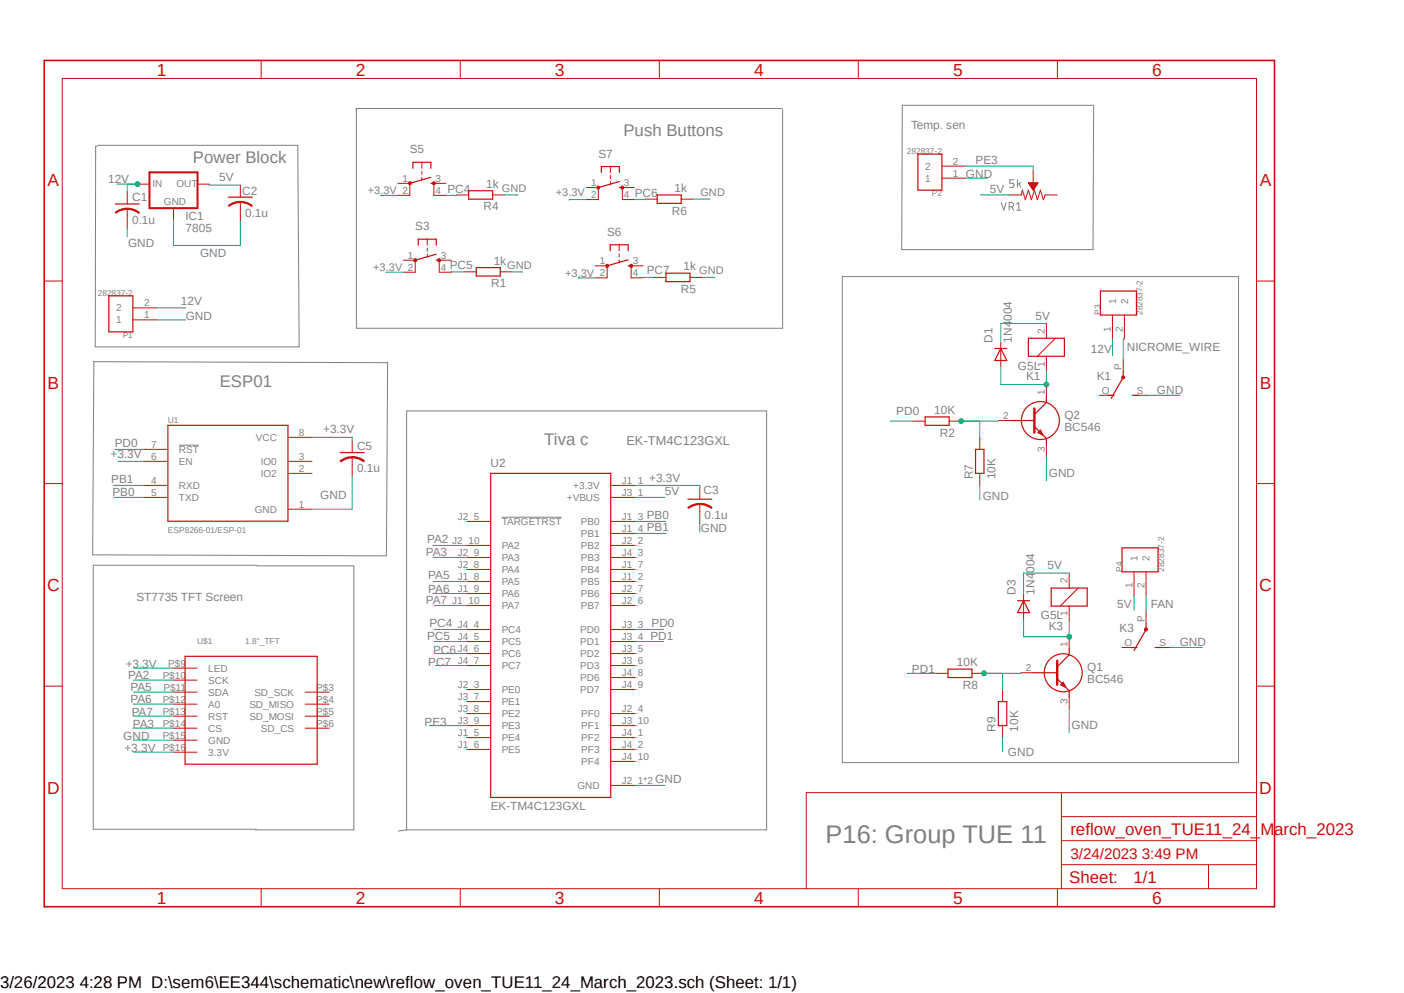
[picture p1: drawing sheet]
<svg xmlns="http://www.w3.org/2000/svg" width="297mm" height="210mm" viewBox="0 0 297 210" stroke-linecap="round" stroke-linejoin="round" font-family="sans-serif">
<path d="M8.8 12.5l279.4 179.9M288.2 12.5l-279.4 179.9" fill="none" stroke="#fff" stroke-width=".21"/>
<g fill="none" stroke="#808080" stroke-width=".21">
<path d="M20.7 30.9h-.5v1.4M20.7 30.7h42.3l.3 42.7h-43.1v-41.4M75.4 23.1v46.3h90.2v-46.2M165.5 22.9h-90.1v.3M190.9 22.3h40.5l-.2 30.5h-40.4zM214.5 38h-.9v.7h.6a.46 .46 0 0 1 .3 .5 .46 .46 0 0 1-.3 .4h-.6M215.2 38v1.6M215.6 38.9l.3 .7M215.9 38.5l-.7 .6M178.2 58.5h83.8v102.8h-83.8zM211.8 42.8l.5 1.6 .6-1.6M213.5 43.7h.5a.45 .45 0 0 0 .4-.3 .45 .45 0 0 0-.2-.5l-.7-.1v1.6"/>
<path d="M214 43.7l.4 .7M215.1 43.2l.4-.4v1.6M215.1 44.4h.8M19.9 76.5l62.1 .2-.3 40.9-62.1-.3zM37.8 94.1h4.3M86 86.9h76.2v88.6h-76.2zM54.3 119.5h-34.6v55.9h34.6M54.3 119.7h20.5v55.8h-20.8M106.1 109.4h12.7M86 175.5l-1.8 .3"/>
</g>
<path d="M31.6 36.4h10.2v7.6h-10.2z" fill="none" stroke="#c90d0c" stroke-width=".42"/>
<path d="M29.1 38.9h2.5M41.8 38.9h2.5M36.7 44v2.6M87.8 55v2.6M90.4 50.6v1.3M90.4 52.5v.6M90.4 53.8v.6M92.9 55v2.6M98.3 57.5h2.5M105.8 57.5h2.6" fill="none" stroke="#c90d0c" stroke-width=".21"/>
<path d="M88.5 51.9v-1.3h3.8v1.3M92.3 55h.6M92.3 53.8l-4.5 1.2M100.8 56.6h5v1.8h-5z" fill="none" stroke="#c90d0c" stroke-width=".25"/>
<path d="M87.6 54.8l.2-.1 .3 .1v.5h-.5z" fill-rule="evenodd" fill="#c90d0c"/>
<path d="M87.6 54.8l.2-.1 .3 .1v.5h-.5z" fill="none" stroke="#c90d0c" stroke-width=".21"/>
<path d="M92.7 54.8l.2-.1 .2 .1v.5h-.4z" fill-rule="evenodd" fill="#c90d0c"/>
<path d="M26.9 44.2v1.5M85.3 55h2.5M85.3 57.6h2.5M92.7 54.8l.2-.1 .2 .1v.5h-.4zM92.9 55h2.6M92.9 57.6h2.6" fill="none" stroke="#c90d0c" stroke-width=".21"/>
<path d="M24.4 43.1h5.1" fill="none" stroke="#c90d0c" stroke-width=".25"/>
<path d="M26.9 44a4 4 0 0 1 2.6 .9l-.2 .2a3.8 3.8 0 0 0-2.4-.8z" fill-rule="evenodd" fill="#c90d0c"/>
<path d="M26.9 44a4 4 0 0 1 2.6 .9l-.2 .2a3.8 3.8 0 0 0-2.4-.8z" fill="none" stroke="#c90d0c" stroke-width=".21"/>
<path d="M24.4 44.9a3.6 3.6 0 0 1 2.5-.9v.3a4.1 4.1 0 0 0-2.4 .8z" fill-rule="evenodd" fill="#c90d0c"/>
<path d="M24.4 44.9a3.6 3.6 0 0 1 2.5-.9v.3a4.1 4.1 0 0 0-2.4 .8zM26.9 40.6v2.5M26.9 45.7v2.5M50.8 42.7v1.5" fill="none" stroke="#c90d0c" stroke-width=".21"/>
<path d="M48.3 41.7h5.1" fill="none" stroke="#c90d0c" stroke-width=".25"/>
<path d="M50.8 42.6a4 4 0 0 1 2.6 .9l-.1 .1a4.1 4.1 0 0 0-2.5-.8z" fill-rule="evenodd" fill="#c90d0c"/>
<path d="M50.8 42.6a4 4 0 0 1 2.6 .9l-.1 .1a4.1 4.1 0 0 0-2.5-.8z" fill="none" stroke="#c90d0c" stroke-width=".21"/>
<path d="M48.3 43.5a3.6 3.6 0 0 1 2.5-.9v.2a4.1 4.1 0 0 0-2.4 .8z" fill-rule="evenodd" fill="#c90d0c"/>
<path d="M50.8 39.2v2.5M86.7 38.8v2.5M89.2 34.3v1.3M89.2 36.2v.7M89.2 37.5v.6M91.8 38.8v2.5M48.3 43.5a3.6 3.6 0 0 1 2.5-.9v.2a4.1 4.1 0 0 0-2.4 .8zM50.8 44.2v2.6M96.6 41.2h2.5M104.2 41.2h2.6" fill="none" stroke="#c90d0c" stroke-width=".21"/>
<path d="M87.3 35.6v-1.3h3.8v1.3M91.1 38.8h.7M91.1 37.5l-4.4 1.3M99.1 40.3h5.1v1.8h-5.1z" fill="none" stroke="#c90d0c" stroke-width=".25"/>
<path d="M86.5 38.5h.5v.5h-.5l-.1-.2z" fill-rule="evenodd" fill="#c90d0c"/>
<path d="M86.5 38.5h.5v.5h-.5l-.1-.2z" fill="none" stroke="#c90d0c" stroke-width=".21"/>
<path d="M91.6 38.5h.4v.5h-.4l-.2-.2z" fill-rule="evenodd" fill="#c90d0c"/>
<path d="M84.2 38.8h2.5M91.6 38.5h.4v.5h-.4l-.2-.2zM91.8 38.8h2.5M84.2 41.3h2.5M91.8 41.3h2.5M128.4 56.2v2.6M131 51.8v1.2M131 53.7v.6M131 54.9v.7M133.5 56.2v2.6M138.3 58.7h2.6M146 58.7h2.5" fill="none" stroke="#c90d0c" stroke-width=".21"/>
<path d="M129.1 53v-1.2h3.8v1.2M132.9 56.2h.6M132.9 54.9l-4.5 1.3M140.9 57.8h5.1v1.8h-5.1z" fill="none" stroke="#c90d0c" stroke-width=".25"/>
<path d="M128.2 56l.2-.1 .3 .1v.5h-.5l-.1-.3z" fill-rule="evenodd" fill="#c90d0c"/>
<path d="M128.2 56l.2-.1 .3 .1v.5h-.5l-.1-.3z" fill="none" stroke="#c90d0c" stroke-width=".21"/>
<path d="M133.3 56l.2-.1 .3 .1v.5h-.5l-.1-.3z" fill-rule="evenodd" fill="#c90d0c"/>
<path d="M126.6 39.7v2.5M129.1 35.2v1.3M129.1 37.1v.7M129.1 38.4v.6M131.7 39.7v2.5M125.9 56.2h2.5M125.9 58.8h2.5M133.3 56l.2-.1 .3 .1v.5h-.5l-.1-.3zM133.5 56.2h2.6M133.5 58.8h2.6M136.5 42.1h2.5M144.1 42.1h2.5" fill="none" stroke="#c90d0c" stroke-width=".21"/>
<path d="M127.2 36.5v-1.3h3.8v1.3M131 39.7h.7M131 38.4l-4.4 1.3M139 41.2h5.1v1.8h-5.1z" fill="none" stroke="#c90d0c" stroke-width=".25"/>
<path d="M126.3 39.5l.3-.2 .2 .2 .1 .2-.1 .2h-.5z" fill-rule="evenodd" fill="#c90d0c"/>
<path d="M126.3 39.5l.3-.2 .2 .2 .1 .2-.1 .2h-.5z" fill="none" stroke="#c90d0c" stroke-width=".21"/>
<path d="M131.4 39.5l.3-.2 .2 .2 .1 .2-.1 .2h-.5z" fill-rule="evenodd" fill="#c90d0c"/>
<g fill="none" stroke="#c90d0c" stroke-width=".21">
<path d="M124 39.7h2.6M131.4 39.5l.3-.2 .2 .2 .1 .2-.1 .2h-.5zM131.7 39.7h2.5M124 42.2h2.6M131.7 42.2h2.5M30.4 97.6h5.1M30.4 95h5.1M60.9 92.5h5.1M60.9 97.6h5.1M74.5 96.7v1.6M30.4 105.2h5.1M30.4 102.7h5.1"/>
<path d="M60.9 107.7h5.1M60.9 100.1h5.1"/>
</g>
<path d="M35.5 90h25.4v20.2h-25.4zM72 95.7h5" fill="none" stroke="#c90d0c" stroke-width=".25"/>
<path d="M74.5 96.6a4 4 0 0 1 2.6 .9l-.2 .2a3.8 3.8 0 0 0-2.4-.9z" fill-rule="evenodd" fill="#c90d0c"/>
<path d="M74.5 96.6a4 4 0 0 1 2.6 .9l-.2 .2a3.8 3.8 0 0 0-2.4-.9z" fill="none" stroke="#c90d0c" stroke-width=".21"/>
<path d="M72 97.5l.3-.3a3.5 3.5 0 0 1 2.2-.6v.3a3.9 3.9 0 0 0-2.4 .8z" fill-rule="evenodd" fill="#c90d0c"/>
<g fill="none" stroke="#c90d0c" stroke-width=".21">
<path d="M72 97.5l.3-.3a3.5 3.5 0 0 1 2.2-.6v.3a3.9 3.9 0 0 0-2.4 .8zM74.5 93.2v2.5M74.5 98.3v2.5M98.7 110.3h5.1M98.7 115.4h5.1M98.7 117.9h5.1M129.2 102.7h5.1M129.2 110.3h5.1M129.2 112.8h5.1M129.2 115.4h5.1M129.2 117.9h5.1M129.2 105.2h5.1"/>
<path d="M148 106.6v1.5M98.7 123h5.1M98.7 125.5h5.1M98.7 128.1h5.1M98.7 120.4h5.1M98.7 133.1h5.1M98.7 135.7h5.1M98.7 138.2h5.1M129.2 123h5.1M129.2 125.5h5.1M129.2 128.1h5.1M129.2 120.4h5.1"/>
<path d="M129.2 133.1h5.1M129.2 135.7h5.1M129.2 138.2h5.1M36.6 156.5h5.1M36.6 143.8h5.1M36.6 151.5h5.1M36.6 146.4h5.1M36.6 148.9h5.1M36.6 159.1h5.1M36.6 141.3h5.1M36.6 154h5.1M64.6 151.5h5"/>
<path d="M64.6 146.4h5M64.6 148.9h5M64.6 154h5M98.7 156h5.1M98.7 150.9h5.1M98.7 145.8h5.1M98.7 153.5h5.1M98.7 140.8h5.1M98.7 158.5h5.1M98.7 148.4h5.1M129.2 156h5.1M129.2 150.9h5.1"/>
<path d="M129.2 145.8h5.1M129.2 153.5h5.1M129.2 143.3h5.1M129.2 140.8h5.1M129.2 158.5h5.1M129.2 166.1h5.1M129.2 161h5.1"/>
</g>
<path d="M103.8 100.1h25.4v68.6h-25.4zM145.5 105.6h5.1M39.2 138.8h27.9v22.8h-27.9z" fill="none" stroke="#c90d0c" stroke-width=".25"/>
<path d="M148 106.5a3.5 3.5 0 0 1 2.6 .9l-.1 .1a4.1 4.1 0 0 0-2.5-.8z" fill-rule="evenodd" fill="#c90d0c"/>
<path d="M148 106.5a3.5 3.5 0 0 1 2.6 .9l-.1 .1a4.1 4.1 0 0 0-2.5-.8z" fill="none" stroke="#c90d0c" stroke-width=".21"/>
<path d="M145.5 107.3l.3-.2a4 4 0 0 1 2.2-.6v.2a4.1 4.1 0 0 0-2.3 .8z" fill-rule="evenodd" fill="#c90d0c"/>
<g fill="none" stroke="#c90d0c" stroke-width=".21">
<path d="M13.2 16.6h252.6v171.4h-252.6zM55.2 12.8v3.8M97.4 12.8v3.8M139.5 12.8v3.8M181.6 12.8v3.8M223.7 12.8v3.8M9.4 59.4h3.8M265.8 59.4h3.8M221.4 68.4v3.1M221.4 75.4v3.1M223.3 71.5l-3.8 3.9M211.2 88.9h2.5"/>
<path d="M221.4 81.3v2.6M221.4 94v2.6M9.4 102.3h3.8M145.5 107.3l.3-.2a4 4 0 0 1 2.2-.6v.2a4.1 4.1 0 0 0-2.3 .8zM148 103v2.6M148 108.1v2.6M265.8 102.3h3.8M9.4 145.1h3.8M265.8 145.1h3.8M224.5 167.6v20.4M224.5 177.8h41.3M224.5 172.7h41.3"/>
<path d="M265.8 167.6h-95.2v20.4M55.2 188v3.8M97.4 188v3.8M139.5 188v3.8M181.6 188v3.8M223.7 188v3.8M224.5 182.9h41.3M255.7 182.9v5.1"/>
</g>
<path d="M9.4 12.8h260.2v179h-260.2z" fill="none" stroke="#c90d0c" stroke-width=".34"/>
<path d="M218.8 86.4v5.1" fill="none" stroke="#c90d0c" stroke-width=".51"/>
<g fill="none" stroke="#c90d0c" stroke-width=".25">
<path d="M217.6 71.5h7.6v3.9h-7.6zM237.6 78.5v1.3l-2.5 4.4M213.7 88.9h5.1M218.8 90.2l2.6 2.6v1.2M219.6 91.5l.5-.5 .5 1zM219.7 91.4h.6M219.8 91.6h.6M219.9 91.2h.3M220.1 91v.1M220.1 91.8h.4M220.5 91.9h.1M221.4 83.9v1.2l-2.6 2.6"/>
<path d="M234.4 83.6h1.3M239.5 83.6h1.3"/>
<circle cx="220.1" cy="88.9" r="4"/>
</g>
<path d="M237.4 79.6h.4l.2 .2-.2 .3h-.4z" fill-rule="evenodd" fill="#c90d0c"/>
<g fill="none" stroke="#c90d0c" stroke-width=".21">
<path d="M211.7 72.4v5.1M237.4 79.6h.4l.2 .2-.2 .3h-.4zM237.6 76v2.5M193.2 89.1h2.5M200.8 89.1h2.5M207.3 92.5v2.5M232.5 83.6h2.6M240.2 83.6h2.5M207.3 100.1v2.6M226.2 121.2v3.2M226.2 128.2v3.2M226.2 134.7v2.5"/>
<path d="M228.1 124.4l-3.8 3.8M216 142.3h2.6M226.2 147.4v2.5"/>
</g>
<g fill="none" stroke="#c90d0c" stroke-width=".25">
<path d="M210.4 73.7h2.6M211.7 73.7l1.3 2.5h-2.6zM195.7 88.2h5.1v1.8h-5.1zM206.4 95h1.8v5.1h-1.8zM222.4 124.4h7.6v3.8h-7.6zM226.2 137.2v1.3l-2.6 2.5M239.3 136.9h1.2M242.4 131.9v1.2l-2.5 4.5M244.3 136.9h1.3M218.6 142.3h5M223.6 143.6l2.6 2.5v1.3M224.4 144.8l.5-.5 .5 1z"/>
<path d="M224.5 144.9h.7M224.5 144.7h.6M224.7 144.5h.3M224.9 145.1h.4M224.9 144.3l.1 .1M225.3 145.2h.1"/>
<circle cx="224.9" cy="142.3" r="4"/>
</g>
<path d="M223.6 139.7v5.1" fill="none" stroke="#c90d0c" stroke-width=".51"/>
<path d="M242.2 132.9h.5l.1 .2-.1 .3-.3 .1-.2-.1z" fill-rule="evenodd" fill="#c90d0c"/>
<g fill="none" stroke="#c90d0c" stroke-width=".21">
<path d="M199.3 37.7h5M199.3 35.1h5M217.6 38.7h2l-1 1.5zM217.6 38.8h1.9M217.7 38.9h1.8M217.8 39h1.6M217.8 39.1h1.5M217.8 39.2h1.5M217.9 39.2h1.3M218 39.3h1.2M218.1 39.4h1M218.1 39.5h.9"/>
<path d="M218.1 39.6h.9M218.2 39.7h.7M218.3 39.8h.6M218.4 39.9h.4M218.4 40h.3M218.6 36.2v2.5M213.5 41.2h2.5l.3-1 .6 2 .7-2 .6 2 .6-2 .7 2 .6-2 .6 2 .4-1h2.5M218.5 40.1h.1M28.1 67.6h5.1M28.1 65.1h5.1M235.3 66.6v5.1M237.9 66.6v5.1"/>
<path d="M216.5 125.8v5.1M237.4 136.9h2.5M239.9 120.9v5.1M242.2 132.9h.5l.1 .2-.1 .3-.3 .1-.2-.1zM242.4 120.9v5.1M242.4 129.3v2.6M245 136.9h2.5M198 142.4h2.5M205.6 142.4h2.6M212.1 145.8v2.6M212.1 153.5v2.5"/>
</g>
<path d="M194.2 32.6h5.1v7.6h-5.1zM23 62.6h5.1v7.6h-5.1zM232.8 61.6h7.6v5h-7.6zM237.4 115.9h7.6v5h-7.6zM215.3 127h2.5M216.5 127l1.3 2.6h-2.5zM200.5 141.5h5.1v1.8h-5.1zM211.2 148.4h1.8v5.1h-1.8z" fill="none" stroke="#c90d0c" stroke-width=".25"/>
<path d="M24.8 38.9h4.3M26.9 38.9l.1 1.7" fill="none" stroke="#0dab76" stroke-width=".21"/>
<circle cx="29.1" cy="38.9" r=".51" fill="#0dab76"/>
<g fill="none" stroke="#0dab76" stroke-width=".21">
<path d="M44.3 38.9v.3h6.5M204.3 37.7h4.6M204.3 35.1h14.3v1.1M26.9 48.2v1.9M36.7 46.6v5.3h14.1v-5.1M84.2 41.3l-3.6 .1M85.3 57.6l-3.6 .1M96.6 41.2l-2.3 .1M98.3 57.5l-2.8 .1M106.8 41.2h2.6M108.4 57.5h2.1M109.4 41.2v.1"/>
<path d="M124 42.2h-3.6v.1M125.9 58.8h-3.6v.1M146.6 42.1h3.6M148.5 58.7l2.7 .1M207.4 41.2h6.1M33.2 65.1h6.1M33.2 67.6h6.1M221.4 68.4h-9.7v4M235.3 71.7v3.5M24.3 95h6.1M25 97.6h5.4M66 92.5h8.5v.7"/>
<path d="M188.3 89.1h4.9M207.3 89.1v3.4M211.2 88.9v.2h-7.9M221.4 96.6v5M242.7 83.6h6.9M74.5 100.8v6.9h-8.5M91.6 115.4h7.1M91.6 117.9h7.1M134.3 102.7h13.7v.3M134.3 105.2h6.3M148 110.7v1.9M207.3 102.7v3"/>
<path d="M91.6 123h7.1M91.6 125.5h7.1M91.9 128.1h6.8M91.9 133.1h6.8M91.9 135.7h6.8M134.3 133.1h6.1M134.3 135.7h6.1M226.2 121.2h-9.7v4.6M239.9 126v3.1M247.5 136.9h6.9M28.1 154h8.5M28.2 148.9h8.4"/>
<path d="M28.2 156.5h8.4M28.2 143.8h8.4M28.2 146.4h8.4M28.2 151.5h8.4M28.3 159.1h8.3M28.3 141.3h8.3M90.8 153.5h7.9M191.9 142.4h6.1M212.1 156v3M226.2 149.9v5.1M134.3 166.1h6.3"/>
<circle cx="29.1" cy="38.9" r=".51"/>
</g>
<circle cx="203.3" cy="89.1" r=".51" fill="#0dab76"/>
<g fill="none" stroke="#0dab76" stroke-width=".21">
<path d="M211.7 77.5v3.8h9.7v-2.8"/>
<circle cx="203.3" cy="89.1" r=".51"/>
</g>
<circle cx="221.4" cy="81.3" r=".51" fill="#0dab76"/>
<g fill="none" stroke="#0dab76" stroke-width=".21">
<path d="M237.9 71.7h-.3v4.3M212.1 142.4v3.4M216 142.3v.1h-7.8"/>
<circle cx="221.4" cy="81.3" r=".51"/>
</g>
<circle cx="208.1" cy="142.4" r=".51" fill="#0dab76"/>
<g fill="none" stroke="#0dab76" stroke-width=".21">
<path d="M216.5 130.9v3.8h9.7v-3.3"/>
<circle cx="208.1" cy="142.4" r=".51"/>
</g>
<circle cx="226.2" cy="134.7" r=".51" fill="#0dab76"/>
<g fill="none" stroke="#0dab76" stroke-width=".21">
<path d="M136.5 42.1l-2.3 .1M138.3 58.7l-2.2 .1M24 102.7h6.4M24 105.2h6.4M134.3 112.8h6.6M134.3 110.3h6.6M92.1 138.2h6.6M242.4 126v3.3M92.1 140.8h6.6"/>
<circle cx="226.2" cy="134.7" r=".51"/>
</g>
<text font-size="5.4" fill="#808080" x="174.6" y="178.3">P16: Group TUE 11</text>
<g font-size="3.7" fill="#c90d0c">
<text x="33.2" y="16">1</text>
<text x="75.3" y="16">2</text>
<text x="117.4" y="16">3</text>
<text x="159.5" y="16">4</text>
<text x="201.6" y="16">5</text>
<text x="243.7" y="16">6</text>
<text x="10" y="39.3">A</text>
<text x="266.5" y="39.3">A</text>
<text x="10" y="82.2">B</text>
<text x="266.5" y="82.2">B</text>
<text x="9.9" y="125">C</text>
<text x="266.4" y="125">C</text>
<text x="9.9" y="167.8">D</text>
<text x="266.4" y="167.8">D</text>
<text x="33.2" y="191.2">1</text>
<text x="75.3" y="191.2">2</text>
<text x="117.4" y="191.2">3</text>
<text x="159.5" y="191.2">4</text>
<text x="201.6" y="191.2">5</text>
<text x="243.7" y="191.2">6</text>
</g>
<g font-size="3.6" fill="#808080">
<text x="131.9" y="28.7">Push Buttons</text>
<text x="40.8" y="34.5">Power Block</text>
<text x="46.5" y="81.8">ESP01</text>
<text x="115.1" y="94.2">Tiva c</text>
</g>
<g font-size="3.6" fill="#c90d0c">
<text x="226.4" y="176.5">reflow_oven_TUE11_24_March_2023</text>
<text x="226.2" y="186.8">Sheet:</text>
<text x="239.8" y="186.7">1/1</text>
</g>
<text font-size="3.6" x="0" y="208.9">3/26/2023 4:28 PM D:\sem6\EE344\schematic\new\reflow_oven_TUE11_24_March_2023.sch (Sheet: 1/1)</text>
<text font-size="3.2" fill="#c90d0c" x="226.4" y="181.6">3/24/2023 3:49 PM</text>
<text font-size="2.7" fill="#808080" x="132.5" y="94">EK-TM4C123GXL</text>
<g font-size="2.5" fill="#808080">
<text x="192.7" y="27.3">Temp. sen</text>
<text x="86.7" y="32.4">S5</text>
<text x="126.6" y="33.3">S7</text>
<text x="206.4" y="34.6">PE3</text>
<text x="22.9" y="38.7">12V</text>
<text x="46.4" y="38.2">5V</text>
<text x="51.2" y="41.2">C2</text>
<text x="94.7" y="40.7">PC4</text>
<text x="102.8" y="39.7">1k</text>
<text x="134.3" y="41.7">PC6</text>
<text x="142.7" y="40.6">1k</text>
<text x="204.3" y="37.7">GND</text>
<text x="209.4" y="40.7">5V</text>
<text x="27.9" y="47.3">0.1u</text>
<text x="27.9" y="42.5">C1</text>
<text x="39.2" y="46.6">IC1</text>
<text x="51.9" y="45.9">0.1u</text>
<text x="102.3" y="44.5">R4</text>
<text x="142.2" y="45.4">R6</text>
<text x="27.1" y="52.2">GND</text>
<text x="39.2" y="49.1">7805</text>
<text x="87.8" y="48.7">S3</text>
<text x="128.4" y="49.9">S6</text>
<text x="42.3" y="54.4">GND</text>
<text x="95.2" y="57">PC5</text>
<text x="104.4" y="56">1k</text>
<text x="136.8" y="58">PC7</text>
<text x="144.6" y="57.2">1k</text>
<text x="38.3" y="64.6">12V</text>
<text x="103.9" y="60.8">R1</text>
<text x="144" y="62">R5</text>
<text x="39.3" y="67.7">GND</text>
<text x="219.1" y="67.7">5V</text>
<text x="210" y="72.5" transform="rotate(-90 210 72.5)">D1</text>
<text x="214" y="72.5" transform="rotate(-90 214 72.5)">1N4004</text>
<text x="230.8" y="74.7">12V</text>
<text x="238.4" y="74.2">NICROME_WIRE</text>
<text x="215.4" y="78.1">G5L</text>
<text x="217" y="80.3">K1</text>
<text x="232" y="80.3">K1</text>
<text x="244.7" y="83.4">GND</text>
<text x="189.6" y="87.7">PD0</text>
<text x="197.6" y="87.5">10K</text>
<text x="225.2" y="88.6">Q2</text>
<text x="24.3" y="94.5">PD0</text>
<text x="68.4" y="91.6">+3.3V</text>
<text x="75.5" y="95.1">C5</text>
<text x="198.8" y="92.4">R2</text>
<text x="225.2" y="91.1">BC546</text>
<text x="23.4" y="96.9">+3.3V</text>
<text x="75.5" y="99.9">0.1u</text>
<text x="103.8" y="98.8">U2</text>
<text x="137.3" y="101.9">+3.3V</text>
<text x="205.8" y="101.4" transform="rotate(-90 205.8 101.4)">R7</text>
<text x="210.6" y="101.4" transform="rotate(-90 210.6 101.4)">10K</text>
<text x="221.9" y="100.9">GND</text>
<text x="23.5" y="102.2">PB1</text>
<text x="23.8" y="104.9">PB0</text>
<text x="67.7" y="105.5">GND</text>
<text x="140.6" y="104.7">5V</text>
<text x="148.8" y="104.4">C3</text>
<text x="207.9" y="105.7">GND</text>
<text x="136.8" y="112.3">PB1</text>
<text x="136.8" y="109.8">PB0</text>
<text x="148.3" y="112.6">GND</text>
<text x="149.1" y="109.8">0.1u</text>
<text x="90.1" y="117.6">PA3</text>
<text x="90.3" y="114.9">PA2</text>
<text x="90.6" y="122.5">PA5</text>
<text x="90.6" y="125.5">PA6</text>
<text x="214.8" y="125.8" transform="rotate(-90 214.8 125.8)">D3</text>
<text x="218.9" y="125.8" transform="rotate(-90 218.9 125.8)">1N4004</text>
<text x="221.6" y="120.4">5V</text>
<text x="28.9" y="127.2">ST7735 TFT Screen</text>
<text x="90.1" y="127.8">PA7</text>
<text x="220.2" y="131">G5L</text>
<text x="236.4" y="128.6">5V</text>
<text x="243.5" y="128.6">FAN</text>
<text x="90.3" y="135.4">PC5</text>
<text x="90.8" y="132.6">PC4</text>
<text x="137.6" y="135.4">PD1</text>
<text x="137.8" y="132.6">PD0</text>
<text x="221.9" y="133.1">K3</text>
<text x="236.9" y="133.6">K3</text>
<text x="249.6" y="136.7">GND</text>
<text x="26.6" y="141.3">+3.3V</text>
<text x="27.1" y="143.6">PA2</text>
<text x="90.6" y="140.8">PC7</text>
<text x="91.6" y="138.2">PC6</text>
<text x="192.9" y="142.3">PD1</text>
<text x="202.4" y="140.9">10K</text>
<text x="230" y="141.9">Q1</text>
<text x="27.6" y="146.1">PA5</text>
<text x="27.6" y="148.6">PA6</text>
<text x="203.7" y="145.7">R8</text>
<text x="230" y="144.4">BC546</text>
<text x="27.9" y="151.4">PA7</text>
<text x="28.1" y="154">PA3</text>
<text x="89.8" y="153.5">PE3</text>
<text x="210.6" y="154.7" transform="rotate(-90 210.6 154.7)">R9</text>
<text x="215.4" y="154.7" transform="rotate(-90 215.4 154.7)">10K</text>
<text x="226.7" y="154.2">GND</text>
<text x="26.1" y="156.5">GND</text>
<text x="26.3" y="159">+3.3V</text>
<text x="213.2" y="159.8">GND</text>
<text x="138.6" y="165.6">GND</text>
<text x="103.8" y="171.2">EK-TM4C123GXL</text>
</g>
<g font-size="2.3" fill="#808080">
<text x="77.8" y="41.1">+3.3V 2</text>
<text x="106.2" y="40.6">GND</text>
<text x="117.6" y="41.5">+3.3V 2</text>
<text x="148.2" y="41.5">GND</text>
<text x="79" y="57.4">+3.3V 2</text>
<text x="107.3" y="56.9">GND</text>
<text x="119.6" y="58.5">+3.3V 2</text>
<text x="147.9" y="58">GND</text>
</g>
<g font-size="2.1" fill="#808080">
<text x="195.7" y="35.9">2</text>
<text x="201.6" y="34.8">2</text>
<text x="32.3" y="39.6">IN</text>
<text x="37.3" y="39.6">OUT</text>
<text x="85.2" y="38.4">1</text>
<text x="92.2" y="38.4">3</text>
<text x="92.2" y="40.9">4</text>
<text x="125.1" y="39.3">1</text>
<text x="132" y="39.3">3</text>
<text x="132" y="41.9">4</text>
<text x="195.7" y="38.4">1</text>
<text x="201.6" y="37.3">1</text>
<text x="34.7" y="43.3">GND</text>
<text x="86.3" y="54.7">1</text>
<text x="93.3" y="54.7">3</text>
<text x="93.3" y="57.2">4</text>
<text x="126.9" y="55.9">1</text>
<text x="133.9" y="55.9">3</text>
<text x="133.9" y="58.4">4</text>
<text x="24.6" y="65.9">2</text>
<text x="30.5" y="64.7">2</text>
<text x="236.1" y="64.3" transform="rotate(-90 236.1 64.3)">1</text>
<text x="238.6" y="64.3" transform="rotate(-90 238.6 64.3)">2</text>
<text x="24.6" y="68.4">1</text>
<text x="30.5" y="67.3">1</text>
<text x="221" y="70.6" transform="rotate(-90 221 70.6)">2</text>
<text x="235" y="70.1" transform="rotate(-90 235 70.1)">1</text>
<text x="237.5" y="70.1" transform="rotate(-90 237.5 70.1)">2</text>
<text x="221" y="77.6" transform="rotate(-90 221 77.6)">1</text>
<text x="221" y="83.5" transform="rotate(-90 221 83.5)">1</text>
<text x="233.1" y="83.3">O</text>
<text x="237.3" y="78.2" transform="rotate(-90 237.3 78.2)">P</text>
<text x="240.5" y="83.3">S</text>
<text x="212.2" y="88.6">2</text>
<text x="32" y="94.7">7</text>
<text x="37.8" y="95.8">RST</text>
<text x="54.1" y="93.3">VCC</text>
<text x="63.2" y="92.1">8</text>
<text x="221" y="95.6" transform="rotate(-90 221 95.6)">3</text>
<text x="32" y="97.2">6</text>
<text x="37.8" y="98.3">EN</text>
<text x="55.2" y="98.3">IO0</text>
<text x="55.2" y="100.9">IO2</text>
<text x="63.2" y="97.2">3</text>
<text x="63.2" y="99.7">2</text>
<text x="32" y="104.8">5</text>
<text x="32" y="102.3">4</text>
<text x="37.8" y="106">TXD</text>
<text x="37.8" y="103.4">RXD</text>
<text x="63.2" y="107.4">1</text>
<text x="119.9" y="106">+VBUS</text>
<text x="121.3" y="103.4">+3.3V</text>
<text x="131.5" y="102.3">J1_1</text>
<text x="131.5" y="104.9">J3_1</text>
<text x="53.9" y="108.5">GND</text>
<text x="96.9" y="109.9">J2_5</text>
<text x="106.1" y="111">TARGETRST</text>
<text x="122.9" y="111">PB0</text>
<text x="122.9" y="113.6">PB1</text>
<text x="131.5" y="109.9">J1_3</text>
<text x="131.5" y="112.5">J1_4</text>
<text x="95.7" y="115">J2_10</text>
<text x="96.9" y="117.6">J2_9</text>
<text x="106.1" y="116.1">PA2</text>
<text x="106.1" y="118.7">PA3</text>
<text x="122.9" y="116.1">PB2</text>
<text x="122.9" y="118.7">PB3</text>
<text x="131.5" y="115">J2_2</text>
<text x="131.5" y="117.6">J4_3</text>
<text x="240.7" y="118.6" transform="rotate(-90 240.7 118.6)">1</text>
<text x="243.2" y="118.6" transform="rotate(-90 243.2 118.6)">2</text>
<text x="96.9" y="122.6">J1_8</text>
<text x="96.9" y="125.2">J1_9</text>
<text x="96.9" y="120.1">J2_8</text>
<text x="106.1" y="123.7">PA5</text>
<text x="106.1" y="121.2">PA4</text>
<text x="122.9" y="123.7">PB5</text>
<text x="122.9" y="121.2">PB4</text>
<text x="131.5" y="122.6">J1_2</text>
<text x="131.5" y="125.2">J2_7</text>
<text x="131.5" y="120.1">J1_7</text>
<text x="225.8" y="123.4" transform="rotate(-90 225.8 123.4)">2</text>
<text x="239.6" y="124.5" transform="rotate(-90 239.6 124.5)">1</text>
<text x="242.1" y="124.5" transform="rotate(-90 242.1 124.5)">2</text>
<text x="95.7" y="127.7">J1_10</text>
<text x="106.1" y="126.3">PA6</text>
<text x="106.1" y="128.8">PA7</text>
<text x="122.9" y="126.3">PB6</text>
<text x="122.9" y="128.8">PB7</text>
<text x="131.5" y="127.7">J2_6</text>
<text x="225.8" y="130.3" transform="rotate(-90 225.8 130.3)">1</text>
<text x="242.1" y="131.5" transform="rotate(-90 242.1 131.5)">P</text>
<text x="96.9" y="137.8">J4_6</text>
<text x="96.9" y="135.3">J4_5</text>
<text x="96.9" y="132.8">J4_4</text>
<text x="106.1" y="136.4">PC5</text>
<text x="106.1" y="133.9">PC4</text>
<text x="122.8" y="133.9">PD0</text>
<text x="122.8" y="136.4">PD1</text>
<text x="131.5" y="132.8">J3_3</text>
<text x="131.5" y="135.3">J3_4</text>
<text x="131.5" y="137.8">J3_5</text>
<text x="225.8" y="136.8" transform="rotate(-90 225.8 136.8)">1</text>
<text x="237.9" y="136.6">O</text>
<text x="245.3" y="136.6">S</text>
<text x="34.4" y="143.5">P$10</text>
<text x="35.6" y="141">P$9</text>
<text x="44.1" y="142.1">LED</text>
<text x="96.9" y="140.4">J4_7</text>
<text x="106.1" y="141.5">PC7</text>
<text x="106.1" y="139">PC6</text>
<text x="122.8" y="141.5">PD3</text>
<text x="122.8" y="139">PD2</text>
<text x="131.5" y="142.9">J4_8</text>
<text x="131.5" y="140.4">J3_6</text>
<text x="217" y="141.9">2</text>
<text x="34.4" y="148.6">P$12</text>
<text x="34.6" y="146">P$11</text>
<text x="44.1" y="144.6">SCK</text>
<text x="44.1" y="147.2">SDA</text>
<text x="44.1" y="149.7">A0</text>
<text x="52.7" y="149.7">SD_MISO</text>
<text x="53.8" y="147.2">SD_SCK</text>
<text x="66.9" y="146">P$3</text>
<text x="66.9" y="148.6">P$4</text>
<text x="96.9" y="145.5">J2_3</text>
<text x="96.9" y="148">J3_7</text>
<text x="106.1" y="146.6">PE0</text>
<text x="106.1" y="149.1">PE1</text>
<text x="122.8" y="146.6">PD7</text>
<text x="122.8" y="144.1">PD6</text>
<text x="131.5" y="145.5">J4_9</text>
<text x="225.8" y="148.9" transform="rotate(-90 225.8 148.9)">3</text>
<text x="34.4" y="151.1">P$13</text>
<text x="34.4" y="153.7">P$14</text>
<text x="44.1" y="152.2">RST</text>
<text x="44.1" y="154.8">CS</text>
<text x="52.7" y="152.2">SD_MOSI</text>
<text x="55.2" y="154.8">SD_CS</text>
<text x="66.9" y="151.1">P$5</text>
<text x="66.9" y="153.7">P$6</text>
<text x="96.9" y="155.6">J1_5</text>
<text x="96.9" y="150.5">J3_8</text>
<text x="96.9" y="153.1">J3_9</text>
<text x="106.1" y="151.7">PE2</text>
<text x="106.1" y="154.2">PE3</text>
<text x="123" y="151.7">PF0</text>
<text x="123" y="154.2">PF1</text>
<text x="131.5" y="150.5">J2_4</text>
<text x="131.5" y="153.1">J3_10</text>
<text x="131.5" y="155.6">J4_1</text>
<text x="34.4" y="156.2">P$15</text>
<text x="34.4" y="158.7">P$16</text>
<text x="44.1" y="157.3">GND</text>
<text x="44.1" y="159.9">3.3V</text>
<text x="96.9" y="158.2">J1_6</text>
<text x="106.1" y="156.8">PE4</text>
<text x="106.1" y="159.3">PE5</text>
<text x="123" y="161.8">PF4</text>
<text x="123" y="159.3">PF3</text>
<text x="123" y="156.8">PF2</text>
<text x="131.5" y="160.7">J4_10</text>
<text x="131.5" y="158.2">J4_2</text>
<text x="122.2" y="166.9">GND</text>
<text x="131.5" y="165.8">J2_1*2</text>
</g>
<g font-size="1.8" fill="#808080">
<text x="191.9" y="32.6">282837-2</text>
<text x="197.1" y="41.5">P2</text>
<text x="20.7" y="62.5">282837-2</text>
<text x="26" y="71.5">P1</text>
<text x="232.8" y="66.6" transform="rotate(-90 232.8 66.6)">P3</text>
<text x="241.7" y="66.6" transform="rotate(-90 241.7 66.6)">282837-2</text>
<text x="35.5" y="89.4">U1</text>
<text x="35.5" y="112.8">ESP8266-01/ESP-01</text>
<text x="237.4" y="120.9" transform="rotate(-90 237.4 120.9)">P4</text>
<text x="246.3" y="120.9" transform="rotate(-90 246.3 120.9)">282837-2</text>
<text x="41.7" y="136.3">U$1</text>
<text x="51.9" y="136.3">1.8&quot;_TFT</text>
</g>
</svg>
